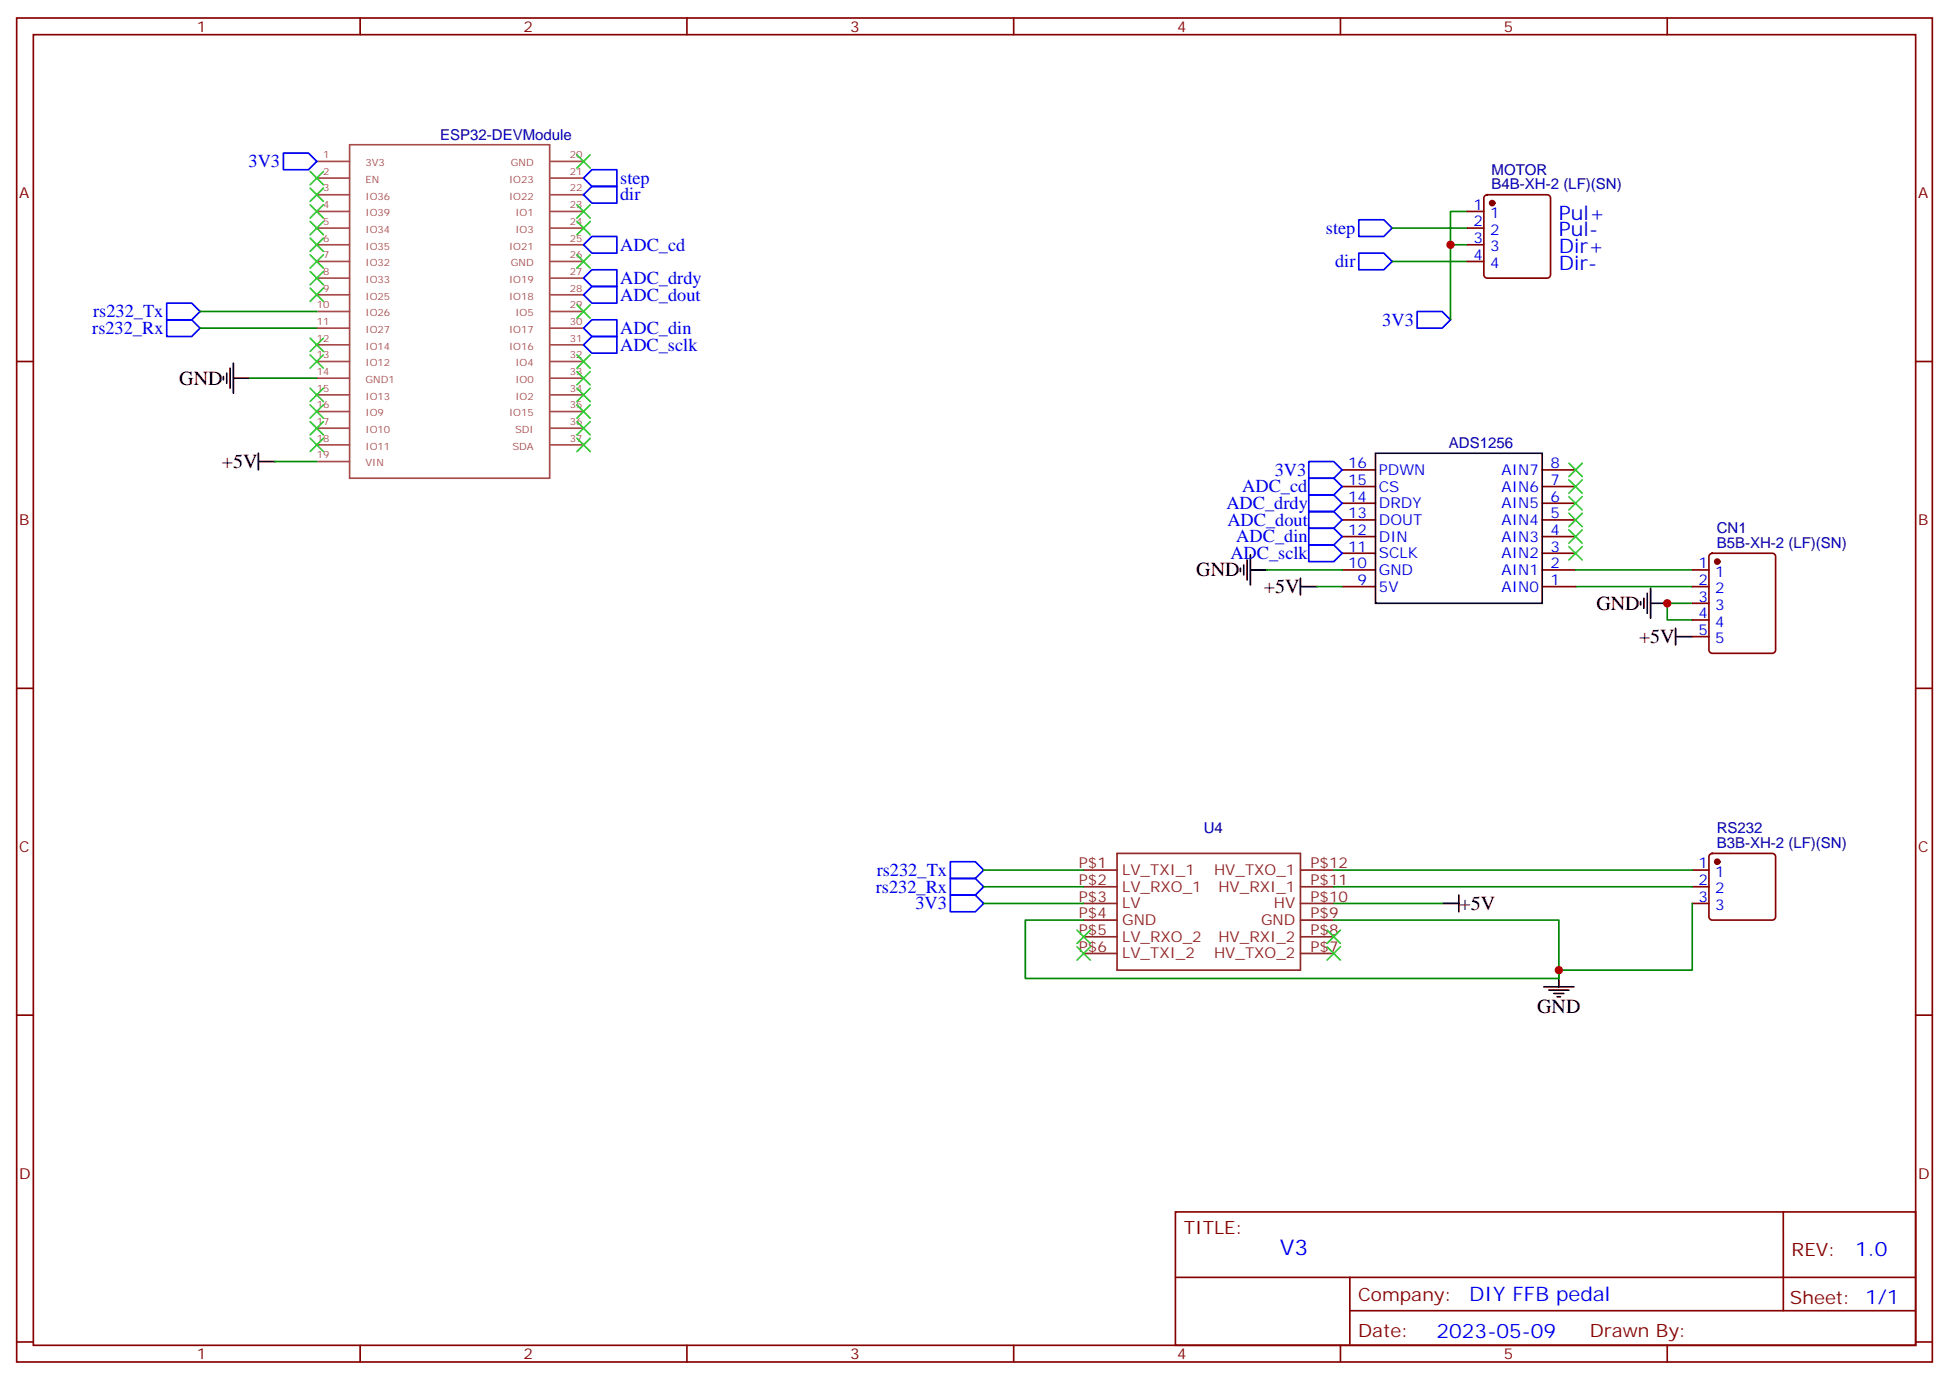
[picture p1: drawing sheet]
<svg xmlns="http://www.w3.org/2000/svg" width="412mm" height="292mm" viewBox="0 0 412 292" stroke-linecap="round" stroke-linejoin="round" font-family="sans-serif">
<g fill="none" stroke="#870000" stroke-width=".35">
<path d="M3.5 3.8h405.4v284.3h-405.4zM7.1 7.3h398.2v277.3h-398.2zM76.2 3.8v3.5M145.3 3.8v3.5M214.5 3.8v3.5M283.6 3.8v3.5M352.8 3.8v3.5M310.4 44.7h3.6M310.4 48.3h3.6M310.4 51.8h3.6M310.4 55.3h3.6M314.2 41.4l.5-.2h12.7a.71 .71 0 0 1 .7 .7v16.2a.76 .76 0 0 1-.7 .7h-12.7a.76 .76 0 0 1-.7-.7v-16.2z"/>
<path d="M3.5 76.5h3.6M405.3 76.5h3.6M284 99.4h7M326.3 99.4h7.1M284 117.1h7M284 113.5h7M284 110h7M284 106.5h7M284 102.9h7M326.3 117.1h7.1M326.3 113.5h7.1M326.3 110h7.1"/>
<path d="M326.3 106.5h7.1M326.3 102.9h7.1M361.8 117.3l.5-.2h12.7a.71 .71 0 0 1 .7 .7v19.7a.76 .76 0 0 1-.7 .7h-12.7a.76 .76 0 0 1-.7-.7v-19.7zM284 124.1h7M284 120.6h7M326.3 124.1h7.1M326.3 120.6h7.1M358.1 124.1h3.5M358.1 120.6h3.5M358.1 127.6h3.5M358.1 131.2h3.5M358.1 134.7h3.5"/>
<path d="M3.5 145.6h3.6M405.3 145.6h3.6M358.1 184.1h3.5M358.1 187.6h3.5M358.1 191.1h3.5M361.8 180.8l.5-.2h12.7a.71 .71 0 0 1 .7 .7v12.7a.76 .76 0 0 1-.7 .7h-12.7a.76 .76 0 0 1-.7-.7v-12.7zM3.5 214.8h3.6M405.3 214.8h3.6M248.7 256.4h156.6v28.2h-156.6zM377.3 256.4v20.9M248.7 270.2h156.5M285.6 277.3h119.6"/>
<path d="M285.6 270.2v14.2M3.5 283.9h3.6M76.2 284.6v3.5M145.3 284.6v3.5M214.5 284.6v3.5M283.6 284.6v3.5M352.8 284.6v3.5M405.3 283.9h3.6"/>
</g>
<g fill="none" stroke="#008700" stroke-width=".35">
<path d="M294.6 48.3h15.8M294.6 55.3h15.8M306.9 51.8h3.5M310.4 44.7h-3.5v23M42.3 65.9h24.7M42.3 69.4h24.7M52.9 80h14.1M58.2 97.6h8.8M268.1 120.6h15.9M278.7 124.1h5.3M333.4 124.1h24.7M333.4 120.6h24.7"/>
<path d="M358.1 127.6h-5.3v3.6h5.3M208.1 184.1h21.2M208.1 187.6h21.2M208.1 191.1h21.2M229.3 194.7h-12.3v12.3h112.8v-12.3h-47.6M282.2 184.1h75.9M282.2 187.6h75.9M282.2 191.1h23M358.1 191.1v14.1h-28.3"/>
</g>
<g fill="none" stroke="#000" stroke-width=".35">
<path d="M47.3 79.7v.7M48 79v2.1M48.7 77.9v4.2M49.4 76.8v6.4M49.4 80h3.5M54.7 97.6h3.5M54.7 95.9v3.5M291 95.9h35.3v31.7h-35.3zM263.2 119.5v2.1M263.9 118.5v4.2M264.6 117.4v6.4M262.5 120.2v.7"/>
<path d="M264.6 120.6h3.5M275.2 124.1h3.5M275.2 122.3v3.6M347.1 127.3v.7M347.8 126.6v2.1M348.5 125.5v4.3M349.2 127.6h3.6M349.2 124.5v6.3M354.5 134.7h3.6M354.5 132.9v3.6M305.2 191.1h3.5M308.7 189.4v3.5"/>
<path d="M326.7 208.8h6.3M327.7 209.5h4.3M328.8 210.2h2.1M329.5 210.9h.7M329.8 205.2v3.6"/>
</g>
<g fill="none" stroke="#a64a4a" stroke-width=".35">
<path d="M67 34.1h7M67 37.7h7M74 30.6h42.3v70.6h-42.3zM116.5 34.1h7M116.5 37.7h7M67 55.3h7M67 58.8h7M67 51.8h7M67 41.2h7M67 48.3h7M67 44.7h7M116.5 55.3h7"/>
<path d="M116.5 58.8h7M116.5 51.8h7M116.5 41.2h7M116.5 48.3h7M116.5 44.7h7M67 76.5h7M67 65.9h7M67 73h7M67 69.4h7M67 62.4h7M116.5 76.5h7M116.5 65.9h7"/>
<path d="M116.5 73h7M116.5 69.4h7M116.5 62.4h7M67 94.1h7M67 97.6h7M67 80h7M67 83.5h7M67 87.1h7M67 90.6h7M116.5 94.1h7M116.5 80h7M116.5 83.5h7"/>
<path d="M116.5 87.1h7M116.5 90.6h7"/>
</g>
<g fill="none" stroke="#3c3" stroke-width=".35">
<path d="M65.6 36.3l2.8 2.8M65.6 39.8l2.8 2.8M68.4 36.3l-2.8 2.8M68.4 39.8l-2.8 2.8M122.1 32.7l2.8 2.9M124.9 32.7l-2.8 2.9M65.6 43.3l2.8 2.8M65.6 53.9l2.8 2.8M65.6 57.4l2.8 2.9M65.6 50.4l2.8 2.8M65.6 46.8l2.8 2.9M68.4 43.3l-2.8 2.8"/>
<path d="M68.4 53.9l-2.8 2.8M68.4 57.4l-2.8 2.9M68.4 50.4l-2.8 2.8M68.4 46.8l-2.8 2.9M122.1 53.9l2.8 2.8M122.1 46.8l2.8 2.9M122.1 43.3l2.8 2.8M124.9 53.9l-2.8 2.8M124.9 46.8l-2.8 2.9M124.9 43.3l-2.8 2.8M65.6 61l2.8 2.8M65.6 71.5l2.8 2.9"/>
<path d="M65.6 75.1l2.8 2.8M68.4 61l-2.8 2.8M68.4 71.5l-2.8 2.9M68.4 75.1l-2.8 2.8M122.1 64.5l2.8 2.8M122.1 78.6l2.8 2.8M122.1 75.1l2.8 2.8M124.9 64.5l-2.8 2.8M124.9 78.6l-2.8 2.8M124.9 75.1l-2.8 2.8M65.6 82.1l2.8 2.8M65.6 85.7l2.8 2.8"/>
<path d="M65.6 89.2l2.8 2.8M65.6 92.7l2.8 2.8M68.4 82.1l-2.8 2.8M68.4 85.7l-2.8 2.8M68.4 89.2l-2.8 2.8M68.4 92.7l-2.8 2.8M122.1 92.7l2.8 2.8M122.1 89.2l2.8 2.8M122.1 85.7l2.8 2.8M122.1 82.1l2.8 2.8M124.9 92.7l-2.8 2.8M124.9 89.2l-2.8 2.8"/>
<path d="M124.9 85.7l-2.8 2.8M124.9 82.1l-2.8 2.8M332 98l2.8 2.8M334.8 98l-2.8 2.8M332 101.5l2.8 2.9M332 105.1l2.8 2.8M332 108.6l2.8 2.8M332 112.1l2.8 2.8M332 115.6l2.8 2.9M334.8 101.5l-2.8 2.9M334.8 105.1l-2.8 2.8M334.8 108.6l-2.8 2.8"/>
<path d="M334.8 112.1l-2.8 2.8M334.8 115.6l-2.8 2.9M227.9 196.8l2.8 2.8M230.7 196.8l-2.8 2.8M280.8 196.8l2.8 2.8M283.6 196.8l-2.8 2.8M227.9 200.3l2.8 2.8M230.7 200.3l-2.8 2.8M280.8 200.3l2.8 2.8M283.6 200.3l-2.8 2.8"/>
</g>
<g fill="none" stroke="#8c2424" stroke-width=".35">
<path d="M229.3 184.1h7.1M229.3 187.6h7.1M229.3 191.1h7.1M229.3 194.7h7.1M229.3 198.2h7.1M236.4 180.6h38.8v24.6h-38.8zM275.2 184.1h7M275.2 187.6h7M275.2 191.1h7M275.2 194.7h7M275.2 198.2h7M229.3 201.7h7.1"/>
<path d="M275.2 201.7h7"/>
</g>
<g fill="none" stroke="#00f" stroke-width=".35">
<path d="M60 32.4h5.3l1.7 1.7-1.7 1.8h-5.3zM123.5 37.7l1.7-1.8h5.3v3.5h-5.3zM123.5 41.2l1.7-1.8h5.3v3.6h-5.3zM123.5 58.8l1.7-1.7h5.3v3.5h-5.3zM123.5 51.8l1.7-1.8h5.3v3.6h-5.3zM287.5 46.5h5.3l1.8 1.8-1.8 1.7h-5.3zM287.5 53.6h5.3l1.8 1.7-1.8 1.8h-5.3zM35.3 64.1h5.3l1.7 1.8-1.7 1.8h-5.3zM35.3 67.7h5.3l1.7 1.7-1.7 1.8h-5.3zM123.5 73l1.7-1.8h5.3v3.5h-5.3zM123.5 69.4l1.7-1.7h5.3v3.5h-5.3zM125.2 60.6h5.3v3.5h-5.3l-1.7-1.7z"/>
<path d="M299.9 65.9h5.3l1.7 1.8-1.7 1.7h-5.3zM276.9 97.6h5.3l1.8 1.8-1.8 1.8h-5.3zM276.9 111.8h5.3l1.8 1.7-1.8 1.8h-5.3zM276.9 108.2h5.3l1.8 1.8-1.8 1.8h-5.3zM276.9 104.7h5.3l1.8 1.8-1.8 1.7h-5.3zM276.9 101.2h5.3l1.8 1.7-1.8 1.8h-5.3zM276.9 115.3h5.3l1.8 1.8-1.8 1.7h-5.3zM201.1 182.3h5.3l1.7 1.8-1.7 1.7h-5.3zM201.1 185.8h5.3l1.7 1.8-1.7 1.8h-5.3zM201.1 189.4h5.3l1.7 1.7-1.7 1.8h-5.3z"/>
</g>
<g fill="#870000" stroke="#870000" stroke-width=".35">
<circle cx="363.4" cy="182.3" r=".53"/>
<circle cx="315.7" cy="43" r=".53"/>
<circle cx="363.4" cy="118.8" r=".53"/>
</g>
<g fill="#c00">
<circle cx="329.8" cy="205.2" r=".88"/>
<circle cx="306.9" cy="51.8" r=".88"/>
<circle cx="352.8" cy="127.6" r=".88"/>
</g>
<text font-size="4.6" fill="#00f" x="270.8" y="265.4">V3</text>
<g font-size="4.2" fill="#00f">
<text x="329.8" y="46.5">Pul+</text>
<text x="329.8" y="50">Pul-</text>
<text x="329.8" y="53.6">Dir+</text>
<text x="329.8" y="57.1">Dir-</text>
<text x="392.5" y="265.7">1.0</text>
<text x="310.9" y="275.2">DIY FFB pedal</text>
<text x="304" y="283">2023-05-09</text>
</g>
<g font-size="4.2">
<text x="37.9" y="81.4">GND</text>
<text x="46.9" y="99.1">+5V</text>
<text x="253.1" y="122">GND</text>
<text x="267.4" y="125.5">+5V</text>
<text x="337.8" y="129">GND</text>
<text x="346.8" y="136.1">+5V</text>
<text x="308.9" y="192.5">+5V</text>
<text x="325.3" y="214.4">GND</text>
</g>
<g font-size="3.9" fill="#00f">
<text x="52.6" y="35.4">3V3</text>
<text x="131.2" y="38.9">step</text>
<text x="131.2" y="42.4">dir</text>
<text x="131.2" y="53">ADC_cd</text>
<text x="280.6" y="49.5">step</text>
<text x="282.5" y="56.5">dir</text>
<text x="131.2" y="63.7">ADC_dout</text>
<text x="131.2" y="60.2">ADC_drdy</text>
<text x="19.5" y="70.7">rs232_Rx</text>
<text x="19.7" y="67.2">rs232_Tx</text>
<text x="131.2" y="70.7">ADC_din</text>
<text x="292.5" y="68.9">3V3</text>
<text x="131.2" y="74.3">ADC_sclk</text>
<text x="269.7" y="100.8">3V3</text>
<text x="259.5" y="107.7">ADC_drdy</text>
<text x="262.8" y="104.2">ADC_cd</text>
<text x="259.7" y="111.2">ADC_dout</text>
<text x="260.3" y="118.3">ADC_sclk</text>
<text x="261.6" y="114.7">ADC_din</text>
<text x="185.5" y="185.3">rs232_Tx</text>
<text x="185.3" y="188.9">rs232_Rx</text>
<text x="193.7" y="192.4">3V3</text>
</g>
<g font-size="3.9" fill="#800">
<text x="250.5" y="261">TITLE:</text>
<text x="379.1" y="265.7">REV:</text>
<text x="287.4" y="275.2">Company:</text>
<text x="378.7" y="275.8">Sheet: 1/1</text>
<text x="287.4" y="282.9">Date:</text>
<text x="336.4" y="282.9">Drawn By:</text>
</g>
<g font-size="3.2" fill="#800">
<text x="41.6" y="6.8">1</text>
<text x="110.8" y="6.8">2</text>
<text x="179.9" y="6.8">3</text>
<text x="249.1" y="6.8">4</text>
<text x="318.2" y="6.8">5</text>
<text x="4.1" y="41.9">A</text>
<text x="405.9" y="41.9">A</text>
<text x="4.1" y="111.1">B</text>
<text x="405.9" y="111.1">B</text>
<text x="4.1" y="180.2">C</text>
<text x="405.9" y="180.2">C</text>
<text x="4.1" y="249.3">D</text>
<text x="405.9" y="249.3">D</text>
<text x="41.6" y="287.6">1</text>
<text x="110.8" y="287.6">2</text>
<text x="179.9" y="287.6">3</text>
<text x="249.1" y="287.6">4</text>
<text x="318.2" y="287.6">5</text>
</g>
<g font-size="3.2" fill="#000080">
<text x="93.1" y="29.6">ESP32-DEVModule</text>
<text x="315.6" y="40.1">B4B-XH-2 (LF)(SN)</text>
<text x="315.6" y="37">MOTOR</text>
<text x="306.6" y="94.8">ADS1256</text>
<text x="363.2" y="112.7">CN1</text>
<text x="363.2" y="115.9">B5B-XH-2 (LF)(SN)</text>
<text x="254.7" y="176.3">U4</text>
<text x="363.2" y="179.4">B3B-XH-2 (LF)(SN)</text>
<text x="363.2" y="176.2">RS232</text>
</g>
<g font-size="3.2" fill="#00f">
<text x="311.8" y="44.4">1</text>
<text x="311.8" y="47.9">2</text>
<text x="315.3" y="46.1">1</text>
<text x="311.8" y="51.4">3</text>
<text x="315.3" y="49.7">2</text>
<text x="315.3" y="53.2">3</text>
<text x="311.8" y="55">4</text>
<text x="315.3" y="56.7">4</text>
<text x="285.2" y="99.1">16</text>
<text x="291.7" y="100.5">PDWN</text>
<text x="317.7" y="100.5">AIN7</text>
<text x="328.1" y="99.1">8</text>
<text x="285.2" y="106.1">14</text>
<text x="285.2" y="102.6">15</text>
<text x="291.7" y="107.5">DRDY</text>
<text x="291.7" y="104">CS</text>
<text x="317.7" y="107.5">AIN5</text>
<text x="317.7" y="104">AIN6</text>
<text x="328.1" y="106.1">6</text>
<text x="328.1" y="102.6">7</text>
<text x="285.2" y="113.2">12</text>
<text x="285.2" y="109.6">13</text>
<text x="291.7" y="111.1">DOUT</text>
<text x="317.7" y="111.1">AIN4</text>
<text x="328.1" y="113.2">4</text>
<text x="328.1" y="109.6">5</text>
<text x="285.2" y="116.7">11</text>
<text x="291.7" y="118.1">SCLK</text>
<text x="291.7" y="114.6">DIN</text>
<text x="317.7" y="118.1">AIN2</text>
<text x="317.7" y="114.6">AIN3</text>
<text x="328.1" y="116.7">3</text>
<text x="285.2" y="120.2">10</text>
<text x="287.3" y="123.8">9</text>
<text x="291.7" y="125.2">5V</text>
<text x="291.7" y="121.6">GND</text>
<text x="317.7" y="125.2">AIN0</text>
<text x="317.7" y="121.6">AIN1</text>
<text x="328.1" y="123.8">1</text>
<text x="328.1" y="120.2">2</text>
<text x="359.4" y="120.2">1</text>
<text x="359.4" y="123.8">2</text>
<text x="362.9" y="122">1</text>
<text x="362.9" y="125.5">2</text>
<text x="359.4" y="127.3">3</text>
<text x="359.4" y="130.8">4</text>
<text x="362.9" y="129">3</text>
<text x="359.4" y="134.3">5</text>
<text x="362.9" y="132.6">4</text>
<text x="362.9" y="136.1">5</text>
<text x="359.4" y="183.7">1</text>
<text x="362.9" y="185.5">1</text>
<text x="359.4" y="187.3">2</text>
<text x="359.4" y="190.8">3</text>
<text x="362.9" y="189">2</text>
<text x="362.9" y="192.5">3</text>
</g>
<g font-size="3.2" fill="#8d2323">
<text x="228.3" y="183.7">P$1</text>
<text x="237.4" y="185.1">LV_TXI_1</text>
<text x="256.9" y="185.1">HV_TXO_1</text>
<text x="277.3" y="183.7">P$12</text>
<text x="228.3" y="190.8">P$3</text>
<text x="228.3" y="187.3">P$2</text>
<text x="237.4" y="188.7">LV_RXO_1</text>
<text x="257.8" y="188.7">HV_RXI_1</text>
<text x="277.3" y="187.3">P$11</text>
<text x="277.3" y="190.8">P$10</text>
<text x="228.3" y="194.3">P$4</text>
<text x="228.3" y="197.8">P$5</text>
<text x="237.4" y="192.2">LV</text>
<text x="237.4" y="195.7">GND</text>
<text x="266.8" y="195.7">GND</text>
<text x="269.6" y="192.2">HV</text>
<text x="277.3" y="194.3">P$9</text>
<text x="277.3" y="197.8">P$8</text>
<text x="228.3" y="201.4">P$6</text>
<text x="237.4" y="199.2">LV_RXO_2</text>
<text x="237.4" y="202.8">LV_TXI_2</text>
<text x="256.9" y="202.8">HV_TXO_2</text>
<text x="257.8" y="199.2">HV_RXI_2</text>
<text x="277.3" y="201.4">P$7</text>
</g>
<g font-size="2.1" fill="#a54b4b">
<text x="68.4" y="33.5">1</text>
<text x="77.3" y="35.2">3V3</text>
<text x="108.1" y="35.2">GND</text>
<text x="120.6" y="33.5">20</text>
<text x="68.4" y="37">2</text>
<text x="68.4" y="40.5">3</text>
<text x="77.3" y="38.7">EN</text>
<text x="107.7" y="38.7">IO23</text>
<text x="120.6" y="40.5">22</text>
<text x="120.6" y="37">21</text>
<text x="68.4" y="47.6">5</text>
<text x="68.4" y="44">4</text>
<text x="77.3" y="45.8">IO39</text>
<text x="77.3" y="42.2">IO36</text>
<text x="107.7" y="42.2">IO22</text>
<text x="109" y="45.8">IO1</text>
<text x="120.6" y="47.6">24</text>
<text x="120.6" y="44">23</text>
<text x="68.4" y="51.1">6</text>
<text x="77.3" y="49.3">IO34</text>
<text x="77.3" y="52.8">IO35</text>
<text x="107.7" y="52.8">IO21</text>
<text x="109" y="49.3">IO3</text>
<text x="120.6" y="51.1">25</text>
<text x="68.4" y="54.6">7</text>
<text x="68.4" y="58.1">8</text>
<text x="77.3" y="56.4">IO32</text>
<text x="77.3" y="59.9">IO33</text>
<text x="107.7" y="59.9">IO19</text>
<text x="108.1" y="56.4">GND</text>
<text x="120.6" y="54.6">26</text>
<text x="120.6" y="58.1">27</text>
<text x="67" y="65.2">10</text>
<text x="68.4" y="61.7">9</text>
<text x="77.3" y="63.4">IO25</text>
<text x="107.7" y="63.4">IO18</text>
<text x="120.6" y="65.2">29</text>
<text x="120.6" y="61.7">28</text>
<text x="67" y="68.7">11</text>
<text x="77.3" y="66.9">IO26</text>
<text x="77.3" y="70.5">IO27</text>
<text x="107.7" y="70.5">IO17</text>
<text x="109" y="66.9">IO5</text>
<text x="120.6" y="68.7">30</text>
<text x="67" y="75.8">13</text>
<text x="67" y="72.3">12</text>
<text x="77.3" y="77.5">IO12</text>
<text x="77.3" y="74">IO14</text>
<text x="107.7" y="74">IO16</text>
<text x="109" y="77.5">IO4</text>
<text x="120.6" y="75.8">32</text>
<text x="120.6" y="72.3">31</text>
<text x="67" y="79.3">14</text>
<text x="67" y="82.8">15</text>
<text x="77.3" y="81.1">GND1</text>
<text x="109" y="81.1">IO0</text>
<text x="120.6" y="79.3">33</text>
<text x="120.6" y="82.8">34</text>
<text x="67" y="86.4">16</text>
<text x="67" y="89.9">17</text>
<text x="77.3" y="84.6">IO13</text>
<text x="77.3" y="88.1">IO9</text>
<text x="107.7" y="88.1">IO15</text>
<text x="109" y="84.6">IO2</text>
<text x="120.6" y="86.4">35</text>
<text x="120.6" y="89.9">36</text>
<text x="67" y="93.4">18</text>
<text x="77.3" y="95.2">IO11</text>
<text x="77.3" y="91.6">IO10</text>
<text x="108.4" y="95.2">SDA</text>
<text x="109" y="91.6">SDI</text>
<text x="120.6" y="93.4">37</text>
<text x="67" y="97">19</text>
<text x="77.3" y="98.7">VIN</text>
</g>
</svg>
